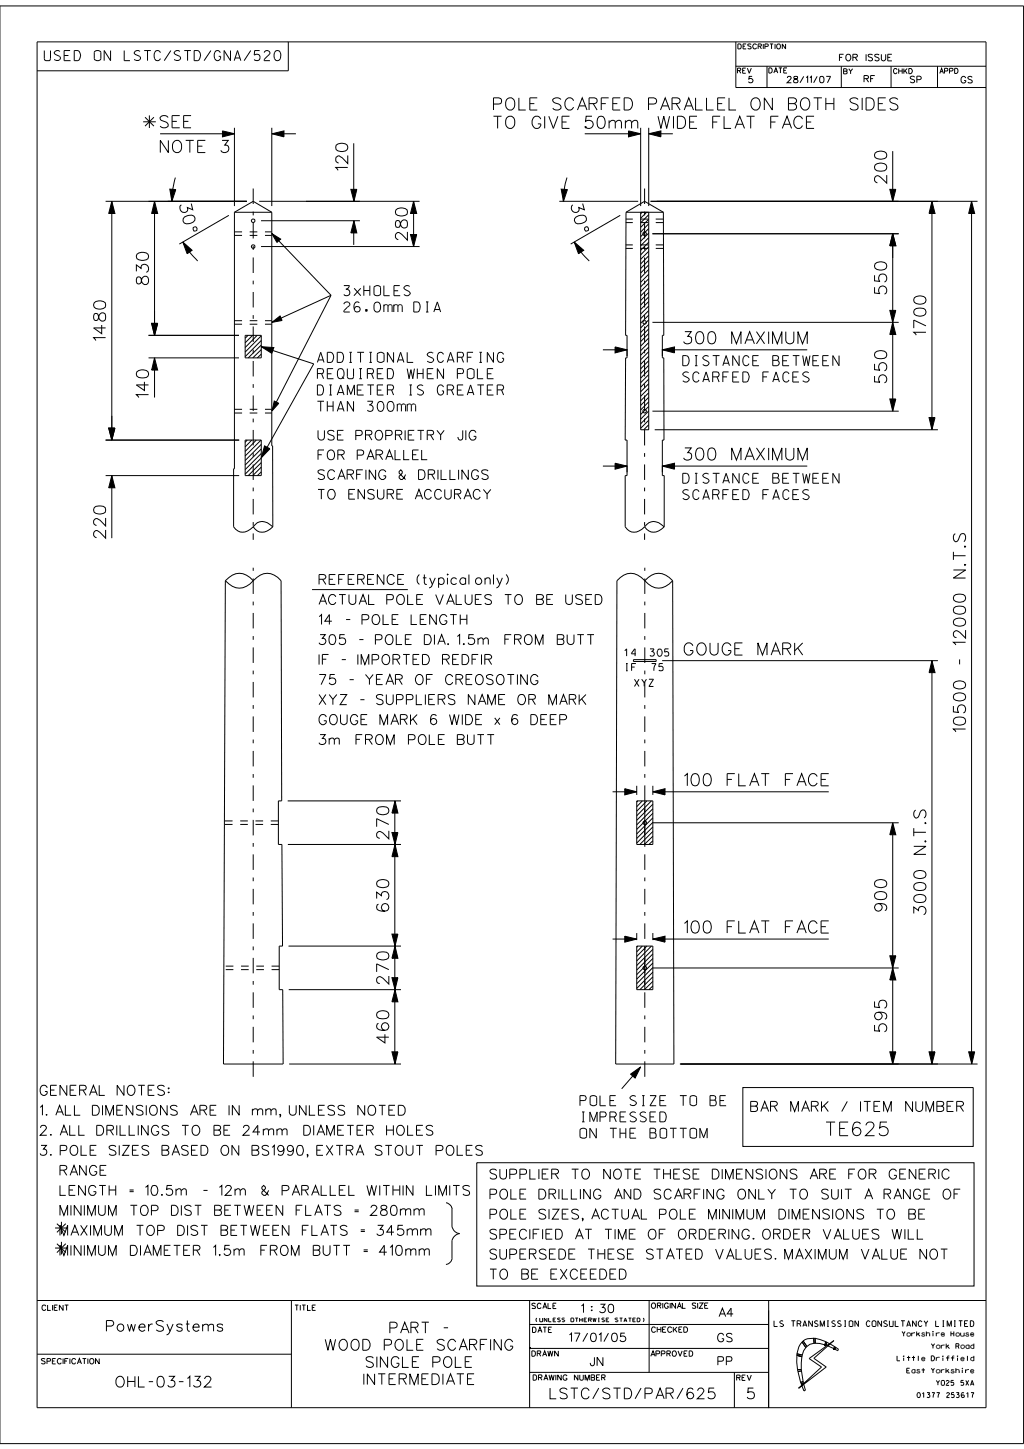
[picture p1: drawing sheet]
<svg xmlns="http://www.w3.org/2000/svg" width="210mm" height="297mm" viewBox="0 0 210 297" stroke-linecap="round" stroke-linejoin="round" font-family="sans-serif">
<g fill="none" stroke="#000" stroke-width=".21">
<path d="M0 1.2h209.9v294.7h-209.9zM7.6 8.6h194.6v279.9h-194.6zM59.1 8.6v5.9h-51.5M150.9 13.6h51.3M150.9 8.6v9.3h51.3M157.3 13.6v4.3M172.5 13.6v4.3M173 14.6l.7 .1v.4h-.2h-.5v-1l.7 .1v.3l-.2 .1M174.1 14.1l.3 .5v.5M174.9 14.1l-.5 .5M177.2 16.1h.8l.1-.4-.3-.2h-.6v1.3M179.4 15.5h-.9v1.3"/>
<path d="M182.7 13.6v4.3M192.3 13.6v4.3M29.4 25h2.5M29.7 24l1.9 1.9M30.6 23.7v2.5M31.6 24l-1.9 1.9M32.8 27.4h15.3M36 36.4a15.9 15.9 0 0 0-.8 4.9M48.1 26.2v16M55.7 26.2v16M55.7 27.4h5M72.5 29.4v11.9"/>
<path d="M116.3 36.4a17.9 17.9 0 0 0-.8 4.9M119.9 27.4h11.5M131.4 26.2v16M133 26.2v16M133 27.4h5M183.1 31v10.3M21.7 41.3h29M22.9 41.3v48.9M31.7 41.3v27.4M37.5 49.6a17.2 17.2 0 0 0 3 3.9M46.9 44.1l-10.1 5.9M48.1 43.5v52.6h-.2v11.9a2.17 2.17 0 0 0 3.4 .5l.6-.5"/>
<path d="M48.1 43.5h7.6M48.1 43.5l3.8-2.2 3.8 2.2M53.2 41.3h32.8M53.5 50.5h32.5M53.5 45.2h20.3M55.7 43.5v47.9h.2v16.6M55.7 47.9l12.2 12.6M72.5 45.2v5M84.8 41.3v9.2M114.7 41.3h16.2M117.8 49.6a15.9 15.9 0 0 0 3 3.9M127.2 44.1l-10.2 5.9"/>
<path d="M128.4 43.5l-.1 25.2h.3v4.7h-.3l-.1 16.8h.4v7.3h-.4v10.5a2.34 2.34 0 0 0 4 0M128.4 43.5l3.8-2.2 3.8 2.2M128.4 43.5h7.6M131.4 43.5v44.6h1.6v-44.6M131.7 43.5l-.3 .3M132.6 43.5l-1.2 1.2M133 59.9l-1.6 1.7M133 59l-1.6 1.7M133 58.1l-1.6 1.6M133 57.1l-1.6 1.7M133 56.2l-1.6 1.7M133 55.2l-1.6 1.7"/>
<path d="M133 54.3l-1.6 1.7M133 53.4l-1.6 1.6M133 52.4l-1.6 1.7M133 51.5l-1.6 1.7M133 50.6l-1.6 1.6M133 49.6l-1.6 1.7M133 48.7l-1.6 1.7M133 47.8l-1.6 1.6M133 46.9l-1.6 1.6M133 45.9l-1.6 1.7M133 44.9l-1.6 1.7M133 44l-1.6 1.7"/>
<path d="M133.4 41.3h67.1M133.8 47.9h50.5M136 43.5l.1 25.2h-.3v4.7h.3l.1 16.8h-.4v7.3h.4v10.5M183.1 47.9v36.4M191.1 41.3v46.8M199.2 41.3v176.8M30.5 68.7h18.5M30.5 73.4h18.5M31.7 73.4v8.1M50.3 68.7h3.3v4.7h-3.3zM50.9 68.7l-.6 .6M51.8 68.7l-1.5 1.6"/>
<path d="M52.7 68.7l-2.4 2.5M53.6 72.6l-.8 .8M53.6 71.7l-1.8 1.7M53.6 70.7l-2.7 2.7M53.6 69.8l-3.3 3.3M53.6 68.8l-3.3 3.4M53.6 71.1l10.7 3.5-10.7 19.2M67.9 60.5l-12.2 23.7M67.9 60.5l-12.2 5.6M123.6 71.7h5M133 79.6l-1.6 1.6M133 78.6l-1.6 1.7"/>
<path d="M133 77.7l-1.6 1.7M133 76.8l-1.6 1.6M133 75.9l-1.6 1.6M133 74.9l-1.6 1.7M133 73.9l-1.6 1.7M133 73l-1.6 1.7M133 72.1l-1.6 1.6M133 71.2l-1.6 1.6M133 70.2l-1.6 1.7M133 69.3l-1.6 1.6M133 68.4l-1.6 1.6M133 67.4l-1.6 1.7"/>
<path d="M133 66.5l-1.6 1.6M133 65.6l-1.6 1.6M133 64.6l-1.6 1.6M133 63.7l-1.6 1.6M133 62.7l-1.6 1.7M133 61.8l-1.6 1.6M133 60.9l-1.6 1.6M133.8 66.1h50.5M135.8 71.7h29.7M21.7 90.2h27.3M21.7 97.5h27.3M22.9 97.5v12.8"/>
<path d="M50.3 90.2h3.3v7.3h-3.3zM50.7 90.2l-.4 .5M51.6 90.2l-1.3 1.4M52.6 90.2l-2.3 2.3M53.5 90.2l-3.2 3.3M53.6 96.7l-.8 .8M53.6 95.7l-1.8 1.8M53.6 94.8l-2.7 2.7M53.6 93.9l-3.3 3.3M53.6 93l-3.3 3.3M53.6 92l-3.3 3.3M53.6 91.1l-3.3 3.3"/>
<path d="M123.6 95.5h5M133 88v.1M133 87.1l-1 1M133 86.1l-1.6 1.7M133 85.2l-1.6 1.7M133 84.2l-1.6 1.7M133 83.3l-1.6 1.7M133 82.4l-1.6 1.6M133 81.4l-1.6 1.7M133 80.5l-1.6 1.7M133.8 84.3h50.5M134.3 88.1h58"/>
<path d="M135.8 95.5h29.7M46.2 119l-.4 99.1h12.3l-.1-15.2h-.7v-9h.6l-.1-20.8h-.7v-8.9h.7l-.2-45.2a3.3 3.3 0 0 0-4.9-.6l-.8 .6M46.2 119a3.8 3.8 0 0 1 3.6-1.4l1.4 .8 .7 .6M46.2 119a3.8 3.8 0 0 0 3.6 1.5l1.4-.8 .7-.7M51.9 108a2.16 2.16 0 0 0 3.5 .5l.5-.5M51.9 108a2.19 2.19 0 0 1 3.5-.5l.5 .5M91.8 117.7l.1 .1h-.1zM132.2 108a2.17 2.17 0 0 0 3.4 .5l.6-.5M132.2 108a2.2 2.2 0 0 1 3.4-.5l.6 .5M132.2 119a3.4 3.4 0 0 0-5.7 0l-.2 99.1h11.9l-.3-99.1M132.2 119a3.4 3.4 0 0 1 5.7 0M132.2 119a3.4 3.4 0 0 0 5.7 0"/>
<path d="M64 120.9h19.6M129.9 135.2h4.7v.4h-4.7zM135.8 135.4h56.5M191.1 135.4v82.7M59 164.2h23.2M59 173.1h23.2M81 164.2v53.9M125.6 162.3h5M130.6 161.1v1.8M130.6 164.2h3.3v8.9h-3.3zM130.8 164.2l-.2 .2M131.7 164.2l-1.1 1.1"/>
<path d="M132.2 164.2v8.9M132.7 164.2l-2.1 2.1M133.6 164.2l-3 3M133.8 168.6h50.5M133.9 161.1v1.8M133.9 172.3l-.8 .8M133.9 171.4l-1.8 1.7M133.9 170.4l-2.7 2.7M133.9 169.5l-3.3 3.3M133.9 168.6l-3.3 3.3M133.9 167.6l-3.3 3.3M133.9 166.7l-3.3 3.3"/>
<path d="M133.9 165.8l-3.3 3.3M133.9 164.8l-3.3 3.3M133.9 162.3h36.1M183.1 168.6v49.5M59.2 193.9h23M125.6 192.5h5M130.6 191.3v1.4M130.6 193.9h3.3v9h-3.3zM130.8 193.9l-.2 .3M131.7 193.9l-1.1 1.2M132.2 193.9v9M132.7 193.9l-2.1 2.1"/>
<path d="M133.6 193.9l-3 3.1M133.8 198.4h50.5M133.9 191.3v1.4M133.9 199.3l-3.3 3.3M133.9 198.3l-3.3 3.3M133.9 197.4l-3.3 3.3M133.9 196.5l-3.3 3.3M133.9 195.5l-3.3 3.3M133.9 194.6l-3.3 3.3M133.9 192.5h36.1M59.2 202.9h23M59.3 218.1h22.9"/>
<path d="M131.4 218.7l-3.9 4.5M133.9 202.1l-.8 .8M133.9 201.2l-1.8 1.7M133.9 200.2l-2.7 2.7M139.4 218.1h61.1M97.8 238.3h102v25.3h-102zM152.3 222.9h47.3v12.1h-47.3zM11.7 250.8l1.8 1.8M11.7 254.9l1.8 1.8M12.6 250.4v2.6M12.6 254.5v2.6M13.5 254.9l-1.8 1.8"/>
<path d="M13.5 250.8l-1.8 1.8M91.5 246.5l.8 .4 .4 .9M92.7 247.7v3.8M7.6 277.6h52.2M7.6 266.6h194.6M59.8 266.6v21.9M108.6 276.4h49M108.6 271.5h49M108.6 266.6v21.9M133.1 266.6v14.7M157.6 266.6v22M163.4 277.8v1.4l.2 1.5"/>
<path d="M163.4 277.8l1 .3M163.4 277.8h.1M163.4 277.5v.3M163.4 277.5h.1M163.4 277.5l1.1 .2M164.4 278.1l-.1 2.6M164.4 278.1h.1M164.5 275.1l-.7 1-.4 1.4M164.5 275.1l.8 1.1M164.5 275.1h.1M164.5 277.7l-.1 .4M164.7 274.9l-.2 .2"/>
<path d="M164.7 274.9h.1M164.7 274.9l.8 1.1M165.3 276.2l-.5 .7-.3 .8M165.3 276.2h.1M165.5 276h.1M165.5 276l-.2 .2M165.9 278.5l5.1-3.7-4.1 3.6 2.5 1.8-5.6 4.4 4.7-4.4zM166.9 274.3l-1.3 .1-.9 .5M166.9 274.3v1M166.9 274.3h.3M166.9 274.3h.1M166.9 275.3l-.8 .2-.6 .5"/>
<path d="M166.9 275.3h.3M169.2 275.7h.1M169.2 275.7h.2M169.3 275l-2.1-.7v1l.9 .1 1.1 .3M169.3 275h.1M169.3 275l-.1 .7M169.3 275l.2 .1M169.4 275.7h.1M169.5 275.1l-.1 .6M169.5 275.1h.1M169.5 275.1l.6 .3-.5 .4-.2-.1M171 276.4h.1"/>
<path d="M171 276.4l.2 .2M171.1 276l-.9-.5-.4 .4 1.2 .5M171.1 276h.1M171.1 276l-.1 .4M171.1 276l.3 .2M171.2 276.6l.6 .2M171.4 276.2h.1M171.4 276.2l-.2 .4M171.4 276.2l.5 .4M171.8 276.8h.1M171.9 276.6h.1M171.9 276.6l-.1 .2"/>
<path d="M108.6 281.3h49M150.6 281.3v7.2M163.6 280.7h.1M163.6 280.7v.4M163.6 281.1h.1M163.6 281.1l.6 2.3M164.2 283.4h.1M164.2 283.4l.1 .2M164.3 280.7h.1M164.3 280.7h-.7M164.3 280.7l.1 .3M164.4 281h.1"/>
<path d="M164.4 281l-.8 .1M164.4 281l.3 2.2M164.7 283.2h.1M164.7 283.2l-.5 .2M164.7 283.2v.3M164.7 283.5h.1M164.7 283.5l-.4 .1M164.7 283.5l.1 .1-.4 .4-.1-.4M164.9 285.1h.1M165.2 284.9l-.4-1.2-.4 .3 .5 1.1M165.2 284.9l-.3 .2M165.2 284.9h.1"/>
<circle cx="51.9" cy="50.5" r=".36"/>
<circle cx="51.9" cy="45.2" r=".36"/>
<circle cx="132.2" cy="47.9" r=".38"/>
<circle cx="132.2" cy="66.1" r=".37"/>
<circle cx="132.2" cy="84.3" r=".37"/>
<circle cx="132.2" cy="168.6" r=".36"/>
<circle cx="132.2" cy="198.4" r=".36"/>
</g>
<g fill="#000">
<path d="M108.5 276.2h.3v.3h-.3z" fill-rule="evenodd"/>
<path d="M169 275.5h.3v.3h-.3z" fill-rule="evenodd"/>
<path d="M170.9 276.3h.3v.3h-.3z" fill-rule="evenodd"/>
</g>
<g fill="none" stroke="#000" stroke-width=".21" stroke-dasharray="1.6 1.6" stroke-linecap="butt">
<path d="M48.1 48.2h7.6M48.1 47.5h7.6M136 50.2h-7.7M136 50.9h-7.7M136 44.9h-7.7M136 45.6h-7.7M48.1 66.5h7.6M48.1 65.7h7.6M48.1 84.7h7.6M48.1 83.9h7.6M57.1 169h-11.1M57.1 168.3h-11.1"/>
<path d="M57.3 198.7h-11.4M57.3 198h-11.4"/>
</g>
<path d="M51.9 38.6v72M132.2 38.6v72M51.9 220.7v-104.3M132.2 220.7v-104.3" fill="none" stroke="#000" stroke-width=".21" stroke-dasharray="3.2 1.6 .8 1.6" stroke-linecap="butt"/>
<g fill="#000" stroke="#000" stroke-width=".21">
<path d="M34.8 38.8l1.3 .1-.9 2.4zM45.6 26.8l2.5 .6-2.5 .7zM55.8 27.4l2.4-.6v1.3zM72 38.8h1.2l-.6 2.5zM115.1 38.8l1.3 .1-.8 2.4zM128.9 26.8l2.5 .6-2.5 .7zM133 27.4l2.5-.6v1.3zM182.5 38.8h1.2l-.6 2.5zM22.9 41.3l.7 2.5h-1.3zM31.7 41.3l.6 2.5h-1.2zM37.5 49.6l1.9 1.7-1 .7zM55.7 47.9l1.9 1.1-.8 .7z"/>
<path d="M72.6 45.2l.6 2.5h-1.2zM84.8 41.3l.7 2.5h-1.3zM84.2 48.1h1.3l-.7 2.4zM117.8 49.6l1.9 1.7-1.1 .7zM183.1 47.9l.6 2.5h-1.2zM191.1 41.3l.7 2.5h-1.3zM199.2 41.3l.7 2.5h-1.2zM31.7 73.4l.6 2.5h-1.2zM31.1 66.3h1.2l-.6 2.4zM53.6 71.1l2.6 .1-.5 1.2zM55.8 66.1l1.6-1.3 .5 .9zM126.1 71.1l2.5 .6-2.5 .6z"/>
<path d="M135.8 71.7l2.5-.6v1.2zM183.1 66.1l.6 2.5h-1.2zM182.5 63.6h1.2l-.6 2.5zM22.9 97.5l.7 2.5h-1.3zM22.3 87.7h1.3l-.7 2.5zM54.3 91.4l1.1 .6-1.8 1.8zM56.2 82.2l1 .5-1.4 1.5zM126.1 94.9l2.5 .6-2.5 .7zM135.8 95.5l2.5-.6v1.3zM182.5 81.8h1.2l-.6 2.5zM190.5 85.6h1.3l-.7 2.5zM191.1 135.4l.7 2.5h-1.3z"/>
<path d="M81 173.1l.6 2.5h-1.2zM81 164.2l.6 2.5h-1.2zM80.4 170.6h1.2l-.6 2.5zM128.1 161.7l2.5 .6-2.5 .6zM133.9 162.3l2.5-.6v1.2zM183.1 168.6l.6 2.5h-1.2zM81 193.9l.6 2.5h-1.2zM80.4 191.5h1.2l-.6 2.4zM128.1 191.9l2.5 .6-2.5 .6zM133.9 192.5l2.5-.6v1.2zM182.5 195.9h1.2l-.6 2.5zM81 202.9l.6 2.4h-1.2z"/>
<path d="M80.4 215.6h1.2l-.6 2.5zM80.4 200.4h1.2l-.6 2.5zM183.1 198.4l.6 2.5h-1.2zM182.5 215.6h1.2l-.6 2.5zM190.5 215.6h1.3l-.7 2.5zM198.7 215.6h1.2l-.6 2.5zM129.3 220.2l2.1-1.5-1.2 2.3z"/>
</g>
<text font-size="8.2" x="90" y="257">}</text>
<text font-size="2.8" x="169.4" y="232.8">TE625</text>
<g font-size="2.5">
<text x="101.2" y="22.5">POLE SCARFED PARALLEL ON BOTH SIDES</text>
<text x="32.8" y="26.2">SEE</text>
<text x="101.2" y="26.3">TO GIVE 50mm WIDE FLAT FACE</text>
<text x="119.9" y="26.2">.</text>
<text x="32.9" y="31.3">NOTE 3</text>
<text x="71.3" y="34.9" transform="rotate(-90 71.3 34.9)">120</text>
<text x="181.9" y="37.6" transform="rotate(-90 181.9 37.6)">200</text>
<text x="36.8" y="42.1" transform="rotate(76 36.8 42.1)">30%%d</text>
<text x="117" y="42.1" transform="rotate(76 117 42.1)">30%%d</text>
<text x="83.6" y="49.2" transform="rotate(-90 83.6 49.2)">280</text>
<text x="30.5" y="58.3" transform="rotate(-90 30.5 58.3)">830</text>
<text x="181.9" y="60.3" transform="rotate(-90 181.9 60.3)">550</text>
<text x="21.7" y="69.8" transform="rotate(-90 21.7 69.8)">1480</text>
<text x="140.2" y="70.5">300 MAXIMUM</text>
<text x="189.9" y="68.7" transform="rotate(-90 189.9 68.7)">1700</text>
<text x="30.5" y="81.5" transform="rotate(-90 30.5 81.5)">140</text>
<text x="181.9" y="78.5" transform="rotate(-90 181.9 78.5)">550</text>
<text x="140.2" y="94.3">300 MAXIMUM</text>
<text x="21.7" y="110.3" transform="rotate(-90 21.7 110.3)">220</text>
<text x="140.3" y="134.3">GOUGE MARK</text>
<text x="198" y="150" transform="rotate(-90 198 150)">10500 - 12000 N.T.S</text>
<text x="140.4" y="161.1">100 FLAT FACE</text>
<text x="79.8" y="171.9" transform="rotate(-90 79.8 171.9)">270</text>
<text x="79.8" y="186.8" transform="rotate(-90 79.8 186.8)">630</text>
<text x="140.4" y="191.2">100 FLAT FACE</text>
<text x="181.9" y="186.8" transform="rotate(-90 181.9 186.8)">900</text>
<text x="189.9" y="187.5" transform="rotate(-90 189.9 187.5)">3000 N.T.S</text>
<text x="79.8" y="201.7" transform="rotate(-90 79.8 201.7)">270</text>
<text x="79.8" y="213.8" transform="rotate(-90 79.8 213.8)">460</text>
<text x="181.9" y="211.5" transform="rotate(-90 181.9 211.5)">595</text>
</g>
<g font-size="2.2">
<text x="21.8" y="272.9">PowerSystems</text>
<text x="80" y="273.2">PART -</text>
<text x="66.7" y="276.8">WOOD POLE SCARFING</text>
<text x="75.1" y="280.3">SINGLE POLE</text>
<text x="23.8" y="284.3">OHL-03-132</text>
<text x="74.6" y="283.8">INTERMEDIATE</text>
<text x="112.8" y="286.7">LSTC/STD/PAR/625</text>
<text x="153.3" y="286.7">5</text>
</g>
<g font-size="2.1">
<text x="9.1" y="12.4">USED ON LSTC/STD/GNA/520</text>
<text x="70.5" y="60.6">3xHOLES</text>
<text x="70.5" y="63.9">26.0mm DIA</text>
<text x="65.1" y="74.3">ADDITIONAL SCARFING</text>
<text x="65.1" y="77.6">REQUIRED WHEN POLE</text>
<text x="140" y="75">DISTANCE BETWEEN</text>
<text x="65.1" y="81">DIAMETER IS GREATER</text>
<text x="140" y="78.3">SCARFED FACES</text>
<text x="65.1" y="84.3">THAN 300mm</text>
<text x="140" y="99.1">DISTANCE BETWEEN</text>
<text x="140" y="102.4">SCARFED FACES</text>
<text x="65.5" y="119.8">REFERENCE (typical only)</text>
<text x="65.5" y="123.9">ACTUAL POLE VALUES TO BE USED</text>
<text x="65.5" y="128">14 - POLE LENGTH</text>
<text x="65.5" y="132.1">305 - POLE DIA. 1.5m FROM BUTT</text>
<text x="65.5" y="136.2">IF - IMPORTED REDFIR</text>
<text x="65.5" y="140.3">75 - YEAR OF CREOSOTING</text>
<text x="65.5" y="144.4">XYZ - SUPPLIERS NAME OR MARK</text>
<text x="65.5" y="148.5">GOUGE MARK 6 WIDE x 6 DEEP</text>
<text x="65.5" y="152.6">3m FROM POLE BUTT</text>
<text x="8.2" y="224.5">GENERAL NOTES:</text>
<text x="119" y="226.6">POLE SIZE TO BE</text>
<text x="154" y="227.8">BAR MARK / ITEM NUMBER</text>
<text x="8.2" y="228.6">1. ALL DIMENSIONS ARE IN mm, UNLESS NOTED</text>
<text x="8.2" y="232.7">2. ALL DRILLINGS TO BE 24mm DIAMETER HOLES</text>
<text x="119" y="230">IMPRESSED</text>
<text x="119" y="233.3">ON THE BOTTOM</text>
<text x="8.2" y="236.8">3. POLE SIZES BASED ON BS1990, EXTRA STOUT POLES</text>
<text x="10" y="240.9">RANGE</text>
<text x="10" y="245">LENGTH = 10.5m - 12m &amp; PARALLEL WITHIN LIMITS</text>
<text x="100.5" y="241.7">SUPPLIER TO NOTE THESE DIMENSIONS ARE FOR GENERIC</text>
<text x="100.5" y="245.8">POLE DRILLING AND SCARFING ONLY TO SUIT A RANGE OF</text>
<text x="10" y="249.1">MINIMUM TOP DIST BETWEEN FLATS = 280mm</text>
<text x="100.5" y="249.9">POLE SIZES, ACTUAL POLE MINIMUM DIMENSIONS TO BE</text>
<text x="10" y="257.3">MINIMUM DIAMETER 1.5m FROM BUTT = 410mm</text>
<text x="10" y="253.2">MAXIMUM TOP DIST BETWEEN FLATS = 345mm</text>
<text x="100.5" y="254">SPECIFIED AT TIME OF ORDERING. ORDER VALUES WILL</text>
<text x="100.5" y="258.1">SUPERSEDE THESE STATED VALUES. MAXIMUM VALUE NOT</text>
<text x="100.5" y="262.2">TO BE EXCEEDED</text>
</g>
<g font-size="2">
<text x="65.2" y="90.2">USE PROPRIETRY JIG</text>
<text x="65.2" y="94.2">FOR PARALLEL</text>
<text x="65.2" y="98.3">SCARFING &amp; DRILLINGS</text>
<text x="65.2" y="102.3">TO ENSURE ACCURACY</text>
</g>
<g font-size="1.7">
<text x="119.3" y="269.1">1 : 30</text>
<text x="147.5" y="269.9">A4</text>
<text x="116.8" y="275">17/01/05</text>
<text x="147.2" y="275">GS</text>
<text x="121.1" y="279.9">JN</text>
<text x="147.2" y="279.8">PP</text>
</g>
<g font-size="1.5">
<text x="128" y="134.5">14</text>
<text x="128.1" y="137.5">IF</text>
<text x="133.3" y="134.5">305</text>
<text x="133.7" y="137.5">75</text>
<text x="130.1" y="140.7">XYZ</text>
</g>
<g font-size="1.3">
<text x="153.5" y="17">5</text>
<text x="161.4" y="17">28/11/07</text>
<text x="172.2" y="12.5">FOR ISSUE</text>
<text x="177.2" y="16.8">RF</text>
<text x="186.7" y="17">SP</text>
<text x="197.1" y="17">GS</text>
</g>
<text font-size="1.2" x="158.8" y="271.9">LS TRANSMISSION CONSULTANCY LIMITED</text>
<g font-size="1.1">
<text x="8.6" y="268.6">CLIENT</text>
<text x="60.5" y="268.6">TITLE</text>
<text x="109.1" y="268.2">SCALE</text>
<text x="133.6" y="268.2">ORIGINAL SIZE</text>
<text x="109.2" y="273.1">DATE</text>
<text x="133.6" y="273.1">CHECKED</text>
<text x="8.5" y="279.6">SPECIFICATION</text>
<text x="109.1" y="278">DRAWN</text>
<text x="133.5" y="278">APPROVED</text>
<text x="109.3" y="282.9">DRAWING NUMBER</text>
<text x="151.1" y="282.9">REV</text>
</g>
<g font-size="1">
<text x="151.3" y="10">DESCRIPTION</text>
<text x="151.3" y="15">REV</text>
<text x="157.7" y="15">DATE</text>
<text x="183.2" y="15.1">CHKD</text>
<text x="192.7" y="15">APPD</text>
<text x="185" y="273.9">Yorkshire House</text>
<text x="184" y="278.9">Little Driffield</text>
<text x="186" y="281.4">East Yorkshire</text>
<text x="191" y="276.4">York Road</text>
<text x="188.1" y="286.5">01377 253617</text>
<text x="192" y="283.9">YO25 5XA</text>
</g>
<text font-size=".8" x="109.8" y="270.9">(UNLESS OTHERWISE STATED)</text>
</svg>
